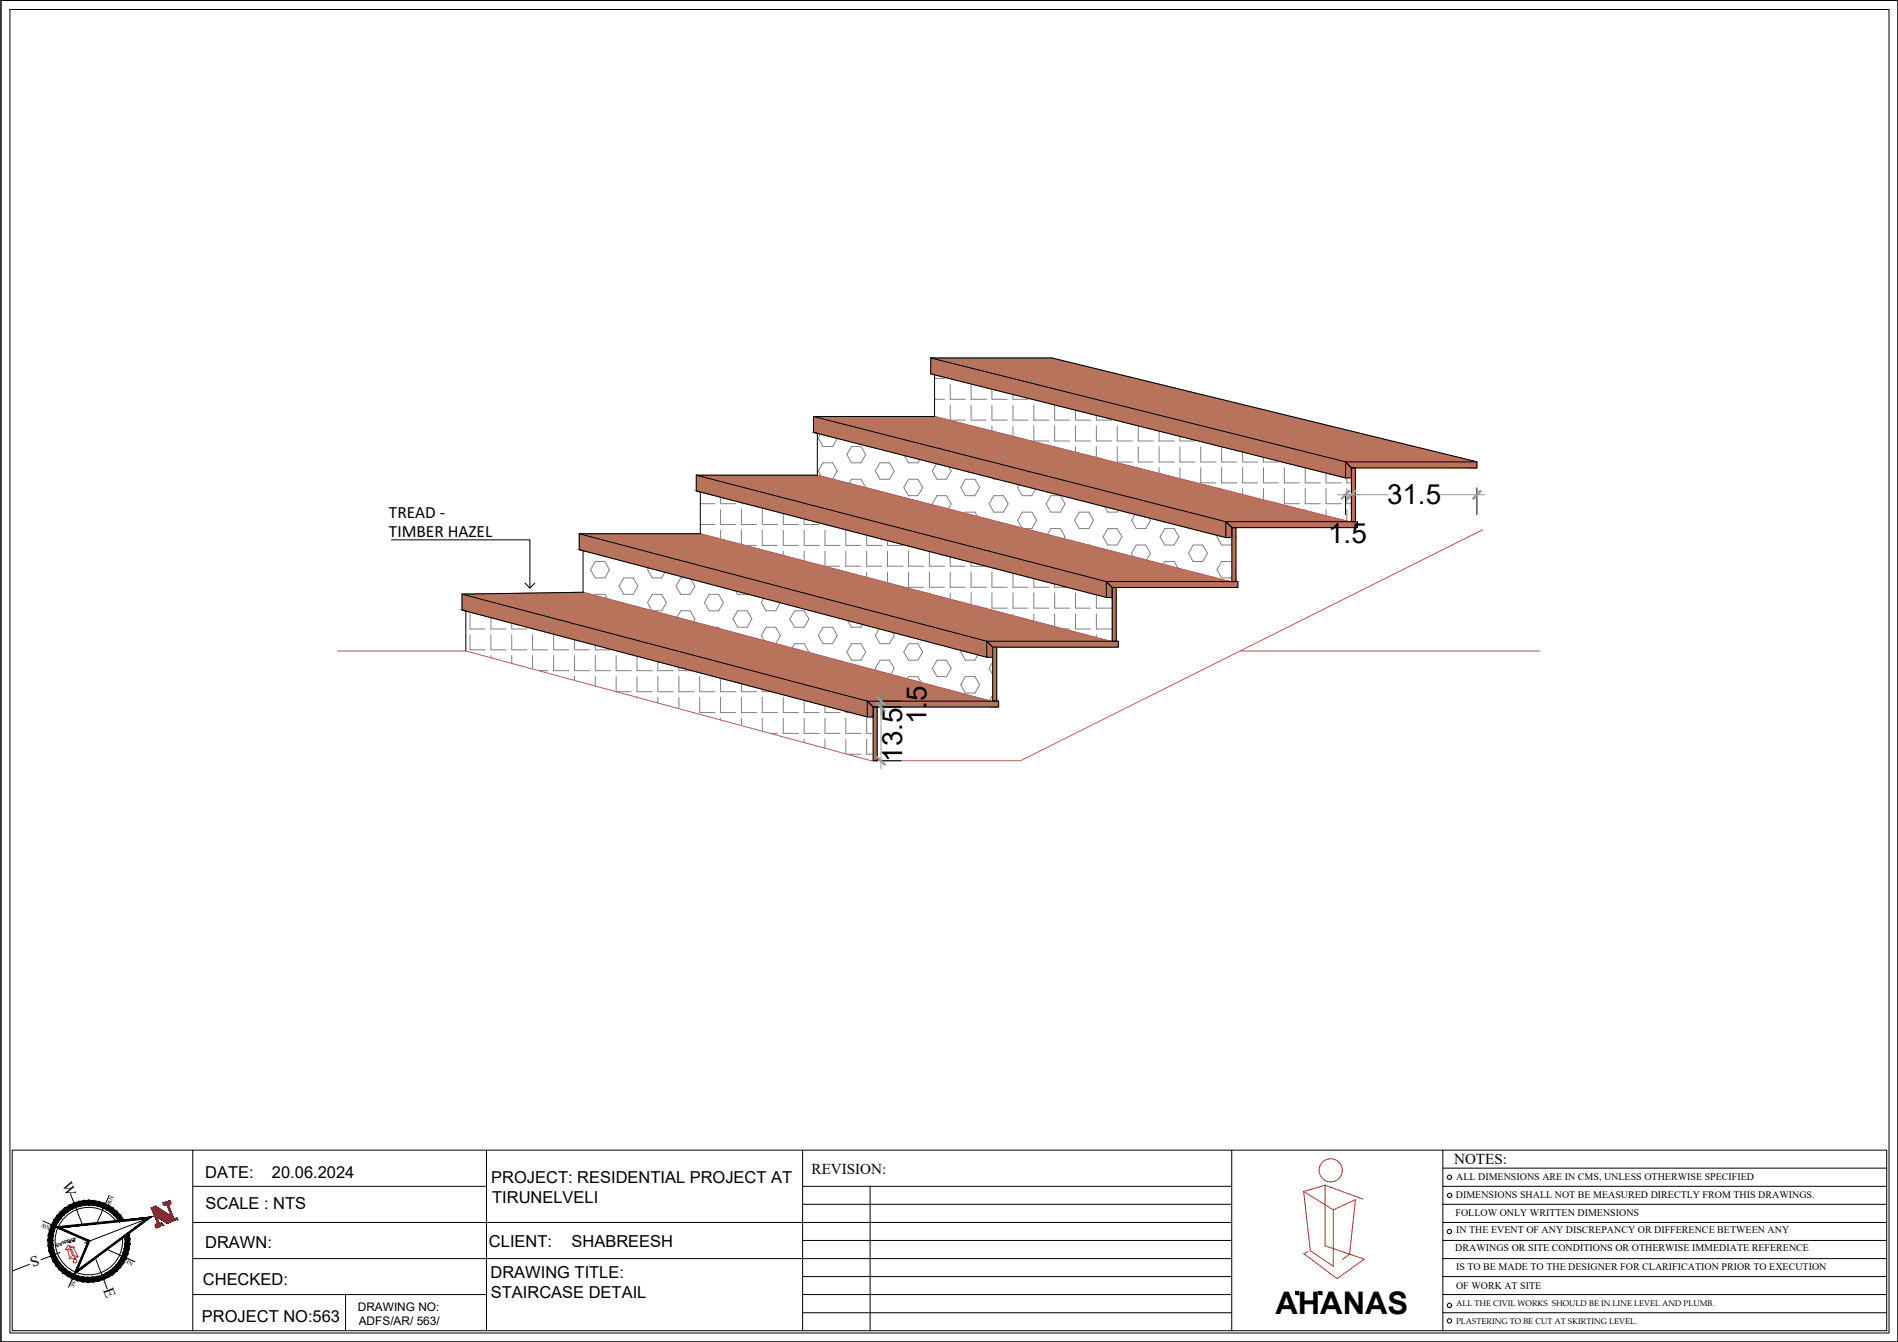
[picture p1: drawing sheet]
<svg xmlns="http://www.w3.org/2000/svg" width="420mm" height="297mm" viewBox="0 0 420 297" stroke-linecap="round" stroke-linejoin="round" font-family="sans-serif">
<!-- layer: ADFS_FURNITURE INTERIOR -->
<path d="M206.9 92.2l91.8 23.3M155 118.1l90.8 23.8M180.9 105.2l91.3 23.5M328.3 117.2l-102.4 51.2h-33l-89.8-24.3h-28.4M129.1 131.1l90.2 24.1M192 155.2h26.4M274.6 144.1h66.2" fill="none" stroke="#b85c5c" stroke-width=".22"/>
<!-- layer: IDS-Mill -->
<g fill="none" stroke="#808080" stroke-width=".22">
<path d="M181.7 96.1l-.6 .9 1.1 1.8h2.1l1-1.7M188.5 98.8h2.1l1 1.8-1 1.8h-2.1l-1-1.8zM206.9 83.8h2.2M206.9 88.4h2.2M210.4 83v.8h3M210.4 85v3.4h3.3M210.4 89.6v3.4h3.3M215 85v3.4h3.4M215 89.6v3.4h3.4M219.6 85.4v3h3.4M219.6 89.6v3.4h3.4M219.6 94.3v1.1"/>
<path d="M224.2 86.6v1.8h3.4M224.2 89.6v3.4h3.4M224.2 94.3v2.3M228.9 87.8v.6h2.2M228.9 89.6v3.4h3.3M228.9 94.3v3.3h3.3M233.5 89.6v3.4h3.3M233.5 94.3v3.3h3.3M233.5 98.9h.1M238.1 90.2v2.8h3.3M238.1 94.3v3.3h3.3M238.1 98.9v1.2"/>
<path d="M242.7 91.4v1.6h3.4M242.7 94.3v3.3h3.4M242.7 98.9v2.4M247.3 92.6v.4h1.6M247.3 94.3v3.3h3.4M247.3 98.9v3.4h3.4M252 94.3v3.3h3.3M252 98.9v3.4h3.3M256.6 95v2.6h3.3M256.6 98.9v3.4h3.3M261.2 96.2v1.4h3.3M261.2 98.9v3.4h3.3"/>
<path d="M265.8 97.4v.2h.8M265.8 98.9v3.4h3.4M270.4 98.9v3.4h3.4M275.1 99.8v2.5h3.3M155 106.9h.7M155 111.5h3.2M155 116.1h3.2M159.5 108.1v3.4h3.4M159.5 112.8v3.3h3.4M159.5 117.4v1.9M164.1 109v2.5h3.4M164.1 112.8v3.3h3.4"/>
<path d="M164.1 117.4v3.2M168.7 110.3v1.2h3.4M168.7 112.8v3.3h3.4M168.7 117.4v3.3h3.4M173.4 111.4l.1 .1M173.4 112.8v3.3h3.3M173.4 117.4v3.3h3.3M178 112.8v3.3h3.4M178 117.4v3.3h3.4M181.8 105.4l-.7-1.1 1.1-1.9h2.1l1 1.9-1 1.7M182.6 113.9v2.2h3.4M182.6 117.4v3.3h3.4"/>
<path d="M187.2 115v1.1h3.4M187.2 117.4v3.3h3.4M188 107l.5-.9h2.1l1 1.8M191.6 107.9h.1M191.9 117.4v3.3h3.3M194.8 102.4h2.1l1.1 1.9-1.1 1.8h-2.1l-1-1.8zM196.5 117.5v3.2h3.4M200.2 100.8l.9 1.6h2.1l.4-.7M201.1 106.1h2.1l1.1 1.8-1.1 1.8h-2.1l-1-1.8zM201.1 118.6v2.1h3.4M205.7 119.9v.8h3.4M207.3 102.6l-.9 1.7 1 1.8"/>
<path d="M207.4 109.7h2.1l1.1 1.8-.7 1.1M207.4 109.7l-1 1.8 .1 .2M210 103.3l.6 1-1.1 1.8h-2.1M213.6 113.6l.1-.2h2.1l.6 .9M213.7 106.1h2.1l1.1 1.8-1.1 1.8h-2.1l-1-1.8zM219.9 105.9l.1 .2h.8M220 109.7h2.1l1.1 1.8-1.1 1.9h-2.1l-1.1-1.9zM225.6 107.3l-.3 .6 1 1.8h2.1l.9-1.5M226.2 116.8l-.9-1.6 1-1.8h2.1l1.1 1.8-1.1 1.8h-1.5M231.9 118.3l.7-1.3h2.1l1.1 1.8-.3 .4M232.6 109.7h2.1l1.1 1.8-1.1 1.9h-2.1l-1-1.9zM238.9 113.4h2.1l1.1 1.8-1.1 1.8h-2.1l-1-1.8z"/>
<path d="M244.5 112.1l.7 1.3h2.1l.3-.5M245.2 117h2.1l1.1 1.8-1.1 1.8h-2.1l-1-1.8zM251.2 113.9l-.7 1.3 1 1.8h2.1l1.1-1.8-.3-.5M252 103.5v.1M256.6 103.5v1.3M257.9 117h2l1.1 1.8-1.1 1.8h-2l-1.1-1.8zM261.2 103.5v2.4M265.8 103.5v3.4h3.4M269.6 118.5l-.2 .3 1 1.8h2.1l.2-.2M270.4 103.5v3.4h3.4M270.4 108.1v.2M275.1 103.5v3.4h3.3"/>
<path d="M275.1 108.1v1.4M279.7 101v1.3h3.3M279.7 103.5v3.4h3.3M279.7 108.1v2.5M283 111.5h.1M284.3 102.2l.1 .1M284.3 103.5v3.4h3.4M284.3 108.1v3.4h3.4M288.9 103.5v3.4h3.4M288.9 108.1v3.4h3.4M288.9 112.8v.2M293.5 104.6v2.3h3.4"/>
<path d="M293.5 108.1v3.4h3.4M293.5 112.8v1.4M298.2 105.8v1.1h1M298.2 108.1v3.4h1M298.2 112.8v2.5M104.1 135.9v3.3h3.3M108.7 136.7v2.5h3.3M113.3 137.9v1.3h3.4M117.9 139.1l.3 .1M131.7 131.8l.1-.2h2.1l.6 .9M131.8 124.3h2.1l1 1.8-1 1.8h-2.1l-1.1-1.8zM138 124.2l.3 .1"/>
<path d="M138.1 127.9h2.1l1 1.8-1 1.9h-2.1l-1.1-1.9zM143.6 125.7l-.3 .4 1.1 1.8h2.1l.7-1.3M144.4 135.2l-1.1-1.8 1.1-1.8h2.1l1 1.8-1 1.8h-2.1M149.9 136.6l.8-1.4h2.1l1 1.8-.3 .6M152 127.9h-1.3l-1.1 1.8 1.1 1.9h2.1l1-1.9-.9-1.5M157 131.6h2.1l1 1.8-1 1.8h-2.1l-1-1.8zM158.1 138.8h1l.2 .4M162.9 130.8l.4 .8 2.1-.1M163.3 135.2h2.1l1.1 1.8-1.1 1.8h-2.1l-1-1.8zM164.9 120.7h2.6M169.1 132.4l-.6 1 1.1 1.8h2.1l1-1.8M173.4 122v1"/>
<path d="M175.9 135.2h2.1l1.1 1.8-1.1 1.8h-2.1l-1.1-1.8zM178 122v2.1M182.2 138.8h2.1l1 1.9-1 1.8h-2.1l-1.1-1.8zM182.6 122v3.3h3.4M187.2 122v3.3h3.4M187.6 137.3l.9 1.5h2.1l.4-.6M191.9 122v3.3h3.3M191.9 126.6v1.2M194.6 139.2l-.8 1.5 1 1.8h2.1l1.1-1.8-.5-.8M196.5 122v3.3h3.4M196.5 126.6v2.4M201.1 122v3.3h3.4"/>
<path d="M201.1 126.6v3.4h3.4M205.7 122v3.3h3.4M205.7 126.6v3.4h3.4M205.7 131.2v.2M210.4 122v3.3h3.3M210.4 126.6v3.4h3.3M210.4 131.2v1.5M215 122.2v3.1h3.4M215 126.6v3.4h3.4M215 131.2v2.6M217.8 134.6h.6M219.6 123.5v1.8h3.4"/>
<path d="M219.6 126.6v3.4h3.4M219.6 131.2v3.4h3.4M224.2 124.7v.6h2.7M224.2 126.6v3.4h3.4M224.2 131.2v3.4h3.4M224.2 135.9v.4M228.9 126.6v3.4h3.3M228.9 131.2v3.4h3.3M228.9 135.9v1.6M233.5 127.1v2.9h3.3M233.5 131.2v3.4h3.3M233.5 135.9v2.8"/>
<path d="M235.4 139.2h1.4M238.1 135.9v3.3h3.3M238.1 128.3v1.7h3.3M238.1 131.2v3.4h3.3M241 120.6h.1M242.7 135.9v3.3h3.4M242.7 129.4v.6h2M242.7 131.2v3.4h3.4M250.9 123.2l-.4-.7 1-1.9h2.1l1.1 1.9-.9 1.4M257.5 124.9l.4-.6h2l.9 1.5M264.1 120.6h2.1l1.1 1.9-1.1 1.8h-2.1l-1-1.8zM272.7 124.6l-.2-.3h-2.1l-1 1.8 1 1.8h2.1l.2-.2"/>
<path d="M104.1 140.5v3.3h3.3M108.7 140.5v3.3h3.3M108.7 145.1v.5M113.3 140.5v3.3h3.4M113.3 145.1v1.7M117.9 140.5v3.3h3.4M117.9 145.1v3M119.3 148.4h2M122.6 140.5v3.3h3.3M122.6 145.1v3.3h3.3M127.2 141.6v2.2h3.3M127.2 145.1v3.3h3.3"/>
<path d="M127.2 149.7v.9M131.8 142.8v1h3.3M131.8 145.1v3.3h3.3M131.8 149.7v2.1M136.4 145.1v3.3h3.3M136.4 149.7v3.4h3.3M141 154.3h.1M141 145.2v3.2h3.4M141 149.7v3.4h3.4M145.6 146.5v1.9h3.4M145.6 149.7v3.4h3.4M145.6 154.3v1.3"/>
<path d="M150.3 147.7v.7h2.9M150.3 149.7v3.4h3.3M150.3 154.3v2.6M153.4 157.7h.2M154.9 149.7v3.4h3.3M154.9 154.3v3.4h3.3M159.5 150.1v3h3.4M159.5 154.3v3.4h3.4M159.5 159v.4M164.1 151.3v1.8h3.4M164.1 154.3v3.4h3.4M164.1 159v1.6"/>
<path d="M168.7 152.6v.5h2M168.7 154.3v3.4h3.4M168.7 159v2.9M169.2 141.8l-.7-1.1 1.1-1.9h2.1l1.1 1.9-1.1 1.8M173.4 154.3v3.4h3.3M173.4 159v3.3h3.3M175.3 143.5l.6-1h2.1l1.1 1.8-.1 .1M178 155v2.7h3.4M178 159v3.3h3.4M182.6 156.2v1.5h3.4M182.6 159v3.3h3.4M187.2 157.5v.2h1"/>
<path d="M187.2 159v3.3h3.4M188.5 142.5h2.1l1 1.8-1 1.8h-2.1l-1-1.8zM191.9 159v3.3h1.1M194.1 148.4l-.3-.5 1-1.8h2.1l1.1 1.8-.8 1.4M200.8 150.2l.3-.4h2.1l.8 1.3M201.1 142.5h2.1l1.1 1.8-1.1 1.8h-2.1l-1-1.8zM207.4 146.1h2.1l1.1 1.8-1.1 1.9h-2.1M207.4 146.1l-1 1.8 1 1.9M212.9 144l-.2 .3 1 1.8h2.1l.7-1.2M213.7 149.8h2.1l1.1 1.8-1.1 1.8h-2.1l-1-1.8zM219.8 146.5l-.9 1.4 .9 1.4M219.8 153.8l-.8 1.3"/>
<path d="M242.7 140.5v.6M170.5 162.3h1.6M178 163.6v.8M182.6 163.6v2M187.2 163.6v3.3M187.5 166.9h3.1M191.9 163.6v3.3h1.1"/>
</g>
<g fill="#b8735c" stroke="#b8735c" stroke-width=".22">
<path d="M102.3 131.5l26.8-.4 1.5 .4z"/>
<path d="M210.1 143.2h8.3v2.2z"/>
<path d="M183.6 156.5h8.4l-.1 2.2z"/>
<path d="M231.3 128.7h13.6v3.5z"/>
<path d="M257.6 115.5h13.8v3.5z"/>
<path d="M297.9 102.2l1.3 1.4z"/>
<path d="M326.9 102.2v1.4z"/>
<path d="M299.2 103.6v2.2z"/>
<path d="M300.1 103.6v2.2z"/>
<path d="M299.2 105.8v9.7z"/>
<path d="M300.1 105.8v9.7z"/>
<path d="M128.2 118.1l13.3 3.6zM128.2 118.1l13.3 3.6h-13.3z"/>
<path d="M128.2 121.7l14.1 .2-.8-.2zM128.2 121.7l14.1 .2h-13.3z"/>
<path d="M102.3 131.5l13.2 3.5zM102.3 131.5l13.2 3.5h-13.2z"/>
<path d="M102.3 135l14.1 .2-.9-.2zM102.3 135l14.1 .2h-13.3z"/>
<path d="M128.2 118.1l117.6 23.8-90.8-23.8zM128.2 118.1l117.6 23.8h-27.4z"/>
<path d="M129 121.9l89.4 20-76.1-20zM129 121.9l89.4 20h-13.3z"/>
<path d="M218.4 141.9l29.2 1.3v-1.3zM218.4 141.9l29.2 1.3h-27.8z"/>
<path d="M218.4 141.9l1.4 1.3zM218.4 141.9l1.4 1.3h-1.4z"/>
<path d="M205.1 141.9l13.3 1.3v-1.3zM205.1 141.9l13.3 1.3h-8.3z"/>
<path d="M218.4 143.2l1.4 2.3v-2.3zM218.4 143.2l1.4 2.3h-1.4z"/>
<path d="M102.3 131.5l117 23.7-88.7-23.7zM102.3 131.5l117 23.7h-27.3z"/>
<path d="M103.1 135.2l88.9 20-75.6-20zM103.1 135.2l88.9 20h-13.4z"/>
<path d="M192 155.2l29.1 1.3v-1.3zM192 155.2l29.1 1.3h-27.8z"/>
<path d="M192 155.2l1.3 1.3zM192 155.2l1.3 1.3h-1.3z"/>
<path d="M178.6 155.2l13.4 1.3v-1.3zM178.6 155.2l13.4 1.3h-8.4z"/>
<path d="M193.3 156.5l.9 2.2v-2.2zM193.3 156.5l.9 2.2h-.9z"/>
<path d="M192 156.5l1.3 2.2v-2.2zM192 156.5l1.3 2.2h-1.3z"/>
<path d="M193.3 158.7l.9 9.7v-9.7zM193.3 158.7l.9 9.7h-.9z"/>
<path d="M154.1 105.2l40.4 3.5-13.6-3.5zM154.1 105.2l40.4 3.5h-26.9z"/>
<path d="M154.1 105.2l13.5 3.5zM154.1 105.2l13.5 3.5h-13.5z"/>
<path d="M167.6 108.7l27.8 .2-.9-.2zM167.6 108.7l27.8 .2h-26.9z"/>
<path d="M154.1 108.7l14.4 .2-.9-.2zM154.1 108.7l14.4 .2h-13.5z"/>
<path d="M168.5 108.9l103.7 19.8-76.8-19.8zM168.5 108.9l103.7 19.8h-27.3z"/>
<path d="M155 108.9l89.9 19.8-76.4-19.8zM155 108.9l89.9 19.8h-13.6z"/>
<path d="M180.1 92.2l13.7 3.5zM180.1 92.2l13.7 3.5h-13.7z"/>
<path d="M180.1 95.7l14.5 .2-.8-.2zM180.1 95.7l14.5 .2h-13.7z"/>
<path d="M180.1 92.2l118.6 23.3-91.8-23.3zM180.1 92.2l118.6 23.3h-27.3z"/>
<path d="M180.9 95.9l90.5 19.6-76.8-19.6zM180.9 95.9l90.5 19.6h-13.8z"/>
<path d="M206 79.2l41.3 3.5-14.5-3.5zM206 79.2l41.3 3.5h-41.3z"/>
<path d="M206 82.7l120.9 19.5-79.6-19.5zM206 82.7l120.9 19.5h-43.1z"/>
<path d="M283.8 102.2l14.1 3.6zM283.8 102.2h14.1v3.6z"/>
<path d="M271.4 115.5l29.1 1.3v-1.3zM271.4 115.5l29.1 1.3h-29.1z"/>
<path d="M271.4 116.8l2.2 2.2v-2.2zM271.4 116.8l2.2 2.2h-2.2z"/>
<path d="M272.7 119l.9 9.7v-9.7zM272.7 119l.9 9.7h-.9z"/>
<path d="M244.9 128.7l29.1 1.3v-1.3zM244.9 128.7l29.1 1.3h-29.1z"/>
<path d="M244.9 130l2.2 2.2v-2.2zM244.9 130l2.2 2.2h-2.2z"/>
<path d="M246.2 132.2l.9 9.7v-9.7zM246.2 132.2l.9 9.7h-.9z"/>
<path d="M297.9 102.2h29v1.4zM297.9 102.2l1.3 1.4h27.7zM297.9 102.2l1.3 1.4h-1.3z"/>
<path d="M297.9 103.6l1.3 2.2v-2.2zM297.9 103.6l1.3 2.2h-1.3z"/>
<path d="M299.2 103.6l.9 11.9v-11.9zM299.2 103.6l.9 11.9h-.9z"/>
<path d="M219.8 143.2l.8 12v-12zM219.8 143.2l.8 12h-.8z"/>
</g>
<!-- layer: ADFS_DIMENSION -->
<g fill="none" stroke="#000" stroke-width=".22">
<path d="M206 79.2l91.9 23M180.1 95.7l91.3 23.3M180.1 92.2l91.3 23.3M206.9 83v9.2h-26.8v3.5l.8 .2v9.3h-26.8v3.5l.9 .2v9.2h-26.8v3.6l.9 .2v9.2l-26.8 .4v3.5l.8 .2v8.9M128.2 118.1l90.2 23.8M154.1 108.7l90.8 23.5M154.1 105.2l90.8 23.5M271.4 115.5h29.1v1.3h-27.8zM271.4 115.5l1.3 1.3v2.2h-1.3zM272.7 116.8h.9v11.9h-.9zM297.9 102.2h29v1.4h-27.7zM297.9 102.2l1.3 1.4v2.2h-1.3z"/>
<path d="M299.2 103.6h.9v11.9h-.9zM326.9 102.2l-94.1-23h-26.8v3.5l91.9 23.1M102.3 131.5l89.7 23.7M102.3 135l89.7 23.7M128.2 121.7l90.2 23.8M244.9 128.7h29.1v1.3h-27.8zM244.9 128.7l1.3 1.3v2.2h-1.3zM246.2 130h.9v11.9h-.9zM192 155.2h29.1v1.3h-27.8zM192 155.2l1.3 1.3v2.2h-1.3zM193.3 156.5h.9v11.9h-.9zM218.4 141.9h29.2v1.3h-27.8z"/>
<path d="M218.4 141.9l1.4 1.3v2.3h-1.4zM219.8 143.2h.8v12h-.8z"/>
</g>
<!-- layer: S-DIM -->
<path d="M297.9 109.5v4.4M299.2 108v5.9M326.9 108v5.9M195 155.2h4.4M195 156.5h4.4M195 168.4h4.4" fill="none" stroke="#000" stroke-width=".22"/>
<path d="M296.1 109.5h11.2M318.9 109.5h9.8M195 153.4v16.8" fill="none" stroke="#989898" stroke-width=".22"/>
<!-- layer: WALL -->
<g fill="#989898" stroke="#989898" stroke-width=".22">
<path d="M298.6 108.5l-1.5 2 1.7-1.8zM298.6 108.5l-1.5 2-.2-.2z"/>
<path d="M298.2 110.3l.2 .2 1.6-2zM300 108.5l.1 .2-1.7 1.8z"/>
<path d="M300 108.5l-1.6 2 1.7-1.8zM298.2 110.3l1.8-1.8-1.6 2z"/>
<path d="M327.7 108.5l-1.7 1.8 .2 .2zM327.7 108.5l.2 .2-1.7 1.8z"/>
<path d="M194.1 154.4l1.7 1.8 .2-.3zM194.1 154.4l.1-.2 1.8 1.7z"/>
<path d="M194.2 155.5l-.1 .2 1.9 1.6zM194.1 155.7l1.9 1.6-.2 .2z"/>
<path d="M194.1 155.7l1.7 1.8 .2-.2zM194.1 155.7l.1-.2 1.8 1.8z"/>
<path d="M194.2 167.4l-.1 .2 1.9 1.6zM194.1 167.6l1.9 1.6-.2 .2z"/>
</g>
<!-- layer: 0 -->
<g fill="none" stroke="#000" stroke-width=".22">
<path d="M.2 .1h420v296.9h-420zM2.2 2.1h416v292.9h-416zM86.7 119.5h30.6v10.7M116.2 129.1l1.1 1.1 1.1-1.1M2.7 254.6h415v39.9h-415zM42.7 254.6v39.9M107.7 254.6v39.9M177.7 254.6v39.9M272.7 254.6v39.9M319.4 258.6h98.3M319.4 254.6v39.9M15.4 274.9l.1 .1z"/>
<path d="M16.2 274.6l.1 .1zM42.7 262.6h65M42.7 270.6h230M42.7 278.6h230M177.7 262.6h95M177.7 266.6h95M177.7 274.6h95M192.6 262.6v31.9M319.4 262.6h98.3M319.4 266.6h98.3M319.4 270.6h98.3M319.4 274.6h98.3"/>
<path d="M319.4 278.6h98.3M42.7 286.5h65M76.5 286.5v8M177.7 282.6h95M177.7 286.5h95M177.7 290.6h95M286.9 285.9h.6v.6h-.6zM292 285.9h.6v.6h-.6zM319.4 282.6h98.3M319.4 286.5h98.3M319.4 290.6h98.3"/>
<circle cx="320.9" cy="272.6" r=".49"/>
<circle cx="320.9" cy="260.6" r=".49"/>
<circle cx="320.9" cy="264.6" r=".49"/>
<circle cx="320.9" cy="288.9" r=".49"/>
<circle cx="320.9" cy="292.4" r=".49"/>
</g>
<g fill="#000" stroke="#000" stroke-width=".22">
<path d="M15.4 274.9l.1 .1zM15.4 274.9l.1 .1z"/>
<path d="M16.2 274.6l.1 .1zM16.2 274.6l.1 .1z"/>
<path d="M286.9 285.9l.6 .6v-.6zM286.9 285.9l.6 .6h-.6z"/>
<path d="M292 285.9l.6 .6v-.6zM292 285.9l.6 .6h-.6z"/>
</g>
<g fill="none" stroke="#dd0037" stroke-width=".22">
<path d="M15.2 276.4l-.2 .2 .5 1.9 .5-.6M16 277.9l-.6-1.9 .9 .3 1 1.8M16 277.9l1.3 .2M16.4 276.2l.1-.1-1.4-.4-.7 .9h1.5l.7 2M16.6 278.6h-1.4M17.3 278.1l-.7 .5M288.6 263.7l1.5 13.1 5 3.5v-12.5M288.6 263.7l6.5 4.1M293.3 262.3l-4.7 1.4M293.3 262.3l8.4 3.1M293.3 262.3v13.4l8.7 3-6 4.3-7.4-5.5 1-.4M295.1 267.8l5-2.3-1.4 12.1-1.5 1.2"/>
<circle cx="294.6" cy="259" r="2.56"/>
<circle cx="16.6" cy="279.2" r=".4"/>
</g>
<!-- layer: ceco.net 1 -->
<g fill="none" stroke="#000" stroke-width=".22">
<path d="M6.5 279.9l-3.7 1.4M9.5 270.2l6.2 2.8M13.3 277.2l-4.2 1.6M15.6 264.2l2.6 6.9M17.9 278.7l-2.7 6.2M21.1 278.4l2.6 6.9M23.6 276.5l6.2 2.8M24.2 264.6l-2.8 6.2M25.7 270.3a7.5 7.5 0 0 0-12.2 .2 7.5 7.5 0 0 0 4.4 11.5 7.5 7.5 0 0 0 9.2-8.1M33 269.6l-14.2 5.5M35.3 271h.1M36.8 266.4v.1"/>
<path d="M37 266.8h.1M37.2 266.3h.1"/>
</g>
<g fill="#000" stroke="#000" stroke-width=".22">
<path d="M37.2 266.2l.1 .1z"/>
<path d="M12.2 271.6l1.2 .2 20.2-2.4zM13.4 271.8l20.2-2.4-1.2 .4zM16.3 282.1l17.3-12.7-1.2 .4zM17.1 281.1l15.3-11.3-16.1 12.3zM19.5 274.8l-3.2 7.3 .8-1zM19.5 274.8l.4-.2-2.8 6.5zM12.2 271.6l7.3 3.2 .4-.2zM12.2 271.6l1.2 .2 6.5 2.8z"/>
<path d="M15.3 266.8l1.1-.5 .4 1zM15.3 266.8l.5 .9 1-.4zM14.3 267.4l1-.6 .5 .9zM14.3 267.4l.6 .9 .9-.6zM13.4 268.2l.9-.8 .6 .9zM13.4 268.2l.7 .7 .8-.6zM13.4 268.2l.7 .7-1.5 .2zM12.6 269.1l.8 .6 .7-.8zM12.6 269.1l.8 .6-1.5 .3zM11.9 270l.9 .6 .6-.9zM11.9 270l.9 .6-1.4 .5zM11.4 271.1l1 .4 .4-.9zM11.4 271.1l1 .4-1.4 .7zM11 272.2l1 .3 .4-1zM11 272.2l1 .3-1.3 .8zM10.7 273.3l1.1 .2 .2-1zM10.7 273.3l1.1 .2-1.2 1zM10.6 274.5l1.1 .1 .1-1.1zM10.6 274.5l1.1 .1-1 1.1zM11.7 274.6l-1 1.1 1-.1zM10.7 275.7l1-.1-.9 1.3zM11.7 275.6l-.9 1.3 1.1-.3zM10.8 276.9l1.1-.3-.7 1.4zM11.9 276.6l-.7 1.4 1-.3zM11.2 278l1-.3-.5 1.4zM12.2 277.7l-.5 1.4 1-.5zM11.7 279.1l1-.5-.3 1.5zM12.7 278.6l-.3 1.5 .8-.6zM12.4 280.1l.8-.6-.1 1.5zM13.2 279.5l-.1 1.5 .8-.7zM13.1 281l.8-.7 .1 1.5zM13.9 280.3l.1 1.5 .6-.8zM14.6 281l.3 1.5-.9-.7zM14.6 281l.3 1.5 .6-.9zM15.5 281.6l.5 1.4-1.1-.5zM15.5 281.6l.5 1.4 .4-.9zM16.4 282.1l.7 1.3-1.1-.4zM16.4 282.1l.7 1.3 .3-1zM17.4 282.4l.9 1.3-1.2-.3zM17.4 282.4l.9 1.3 .2-1.1zM18.5 282.6l1 1.2-1.2-.1zM18.5 282.6l1 1.2v-1.1zM19.5 282.7l1.2 1-1.2 .1zM19.5 282.7l1.2 1-.2-1zM20.5 282.7l1.3 .9-1.1 .1zM20.5 282.7l1.3 .9-.3-1.1zM21.5 282.5l1.4 .7-1.1 .4zM21.5 282.5l1.4 .7-.3-1zM22.6 282.2l1.4 .5-1.1 .5zM22.6 282.2l1.4 .5-.5-.9zM23.5 281.8l1.4 .3-.9 .6zM23.5 281.8l1.4 .3-.6-.9zM24.3 281.2l1.5 .2-.9 .7zM24.3 281.2l1.5 .2-.7-.8zM25.1 280.6h1.5l-.8 .8zM25.8 279.9l-.7 .7h1.5zM25.8 279.9l1.5-.2-.7 .9zM26.4 279.1l-.6 .8 1.5-.2zM26.4 279.1l1.5-.4-.6 1zM26.9 278.2l-.5 .9 1.5-.4zM26.9 278.2l1.4-.6-.4 1.1zM27.3 277.3l-.4 .9 1.4-.6zM27.3 277.3l1.3-.8-.3 1.1zM27.5 276.3l-.2 1 1.3-.8zM27.5 276.3l1.2-.9-.1 1.1zM27.6 275.3l-.1 1 1.2-.9zM27.6 275.3l1.1-1v1.1zM27.7 274.3l-.1 1 1.1-1zM28.6 273.1l.1 1.2h-1zM27.6 273.3l.1 1 .9-1.2z"/>
<path d="M26.7 269l.6 .9-.8 .6zM25.9 269.7l.6 .8 .2-1.5zM25.9 268.2l.8 .8-.8 .7zM25.9 268.2l-.7 .7 .7 .8zM25.1 267.4l.8 .8-.7 .7zM25.1 267.4l-.7 .9 .8 .6zM24.1 266.8l1 .6-.7 .9zM24.1 266.8l-.5 .9 .8 .6zM23.1 266.3l1 .5-.5 .9zM23.1 266.3l-.5 1 1 .4zM22 266l1.1 .3-.5 1zM22 266l-.3 1 .9 .3zM20.9 265.8l1.1 .2-.3 1zM20.9 265.8l-.2 1 1 .2zM19.7 265.7l1.2 .1-.2 1zM19.7 265.7v1l1 .1zM18.6 265.7h1.1v1zM18.6 265.7l.1 1.1 1-.1zM17.5 265.9l1.1-.2 .1 1.1zM17.5 265.9l.2 1.1 1-.2zM16.4 266.3l1.1-.4 .2 1.1zM16.4 266.3l.4 1 .9-.3z"/>
<path d="M34.6 271.4v.1zM34.6 271.4v.1zM34.7 271.3v.2zM34.8 271.3v.1zM34.8 271.3l.1 .1zM34.8 271.3l.1 .1zM34.8 271.3l.1 .1zM34.8 271.3h.1zM34.9 271.2v.1zM34.9 271.2l.1 .1z"/>
<path d="M34.9 271.1h.2zM34.9 271.1h.2zM34.9 271.1h.2zM34.9 271l.2 .1zM34.9 271l.2 .1zM34.9 271h.2zM34.9 271h.2zM34.9 270.9h.1zM34.9 270.9l.1-.1zM34.9 270.8h.1zM34.9 270.8h.1zM33.5 267.4l1.4 3.4zM33.5 267.4l1.5 3.3zM33.5 267.4l1-.4zM33.7 267.4l.8-.4v.1zM34.5 267l3.4 2.2zM34.5 267.1l3.6 2.4zM37 266.8l1.1 2.7zM37 266.8l1.1 2.7z"/>
<path d="M35.3 270.9l-.1 .1zM35.2 271h.1z"/>
<path d="M35.3 271v.1zM35.3 271.1l.1-.1zM35.3 271.1l.1-.1zM35.4 271.1l.1-.1zM35.6 271v.1zM35.6 271v.1zM35.7 271l-.1 .1zM35.8 270.9l-.1 .1zM35.8 270.9v.1zM35.9 270.9l-.1 .1z"/>
<path d="M35.9 270.9l.1 .2zM35.9 271l.1 .1zM34.6 271.7l1.4-.6zM34.6 271.6l1.3-.5-1.3 .6zM34.5 271.4l.1 .3zM34.5 271.4l.1 .2zM34.5 271.4l.1 .1z"/>
<path d="M36.6 266.4l-.1 .1zM36.5 266.4v.1zM36.5 266.4v.1zM36.4 266.4v.2zM36.4 266.4v.2zM36.4 266.4l-.1 .2zM36.4 266.4l-.1 .2zM36.2 266.3l.1 .3zM36.2 266.3l.1 .2zM36.2 266.3l1.4-.5zM36.3 266.4l1.3-.6zM37.6 265.8l.1 .3zM37.5 265.9l.2 .2z"/>
<path d="M37 266.7h.1zM37 266.7h.1zM36.9 266.6l.1 .1zM36.9 266.6l.1 .1zM36.9 266.6h.1zM36.9 266.6h.1zM36.8 266.5h.2zM36.8 266.5h.2z"/>
<path d="M37.2 266.3h.1zM37.2 266.3h.1zM37.1 266.3l.2 .1zM37.1 266.3l.2 .1zM37.1 266.4h.2zM37.1 266.4h.2zM37.1 266.4l.2 .1zM37.1 266.4l.2 .1zM37.1 266.5h.2zM37.1 266.5h.2zM37.1 266.6h.2zM37.1 266.6h.2zM37.2 266.6h.1zM37.2 266.6h.1zM37.2 266.7l1.3 3.2-1.2-3.3zM37.2 266.7l1.3 3.3zM38.5 269.9v.1l.6-.4zM38.5 270l.6-.4zM39.1 269.6l-.1 .2 .2 .1zM39 269.8l.2 .1zM37 270.8l2.2-.9zM37 270.7l2.1-.8-2.1 .9zM34.6 269.3l2.4 1.5zM34.4 269l2.6 1.7zM34.4 269l.8 1.7zM34.4 269l.7 1.7zM35.1 270.7h.1zM35.1 270.7h.1zM35.1 270.8l.1-.1zM35.1 270.8h.1zM35.1 270.8h.2zM35.1 270.8h.2zM35.3 270.8l-.1 .1zM35.2 270.9h.1z"/>
<path d="M37.6 266l-.1 .1zM37.5 266v.1zM37.4 266.1h.1zM37.4 266.1v.1zM37.4 266.1v.1zM37.3 266.1v.1zM37.3 266.1v.2zM37.3 266.1v.2z"/>
</g>
<!-- layer: 0 -->
<g fill="#dd0037" stroke="#dd0037" stroke-width=".22">
<path d="M37 266.6h.2z"/>
<path d="M36.8 266.5l.4-.2z"/>
<path d="M36.8 266.4l.4-.1z"/>
<path d="M34.5 271.5l.1 .1 1.3-.5zM34.5 271.5l1.4-.5v.1z"/>
<path d="M36.8 270.6l.2 .1 2.1-.8zM36.8 270.6l2.3-.9v.2z"/>
<path d="M34.7 271.4l1.1-.4zM34.7 271.4l1.1-.4z"/>
<path d="M34.7 271.4l1-.4zM34.8 271.3l.9-.3z"/>
<path d="M34.8 271.3l.8-.3zM34.8 271.3l.8-.3z"/>
<path d="M34.8 271.3l.8-.3zM34.9 271.3l.7-.3zM34.9 271.3l.6-.3zM34.9 271.3l.6-.3z"/>
<path d="M34.9 271.3l.6-.3zM34.9 271.3l.6-.3z"/>
<path d="M34.9 271.2l.6-.2zM34.9 271.2l.6-.2z"/>
<path d="M34.9 271.2l.5-.2zM35 271.2l.4-.2zM35 271.2l.4-.2zM35 271.2l.4-.2z"/>
<path d="M35 271.2l.4-.2zM35 271.2l.4-.2z"/>
<path d="M35 271.1l.3-.1zM35 271.1l.3-.1zM35 271.1l.3-.1zM35 271.1l.3-.1z"/>
<path d="M35 271.1l.3-.1zM35 271.1l.3-.1z"/>
<path d="M35 271h.3zM35 271l.3-.1zM35 271l.3-.1zM35 271l.3-.1z"/>
<path d="M35 271l.3-.1zM35 271l.3-.1z"/>
<path d="M35 271l.2-.1zM35 271l.2-.1z"/>
<path d="M35 270.9h.2zM35 270.9h.2z"/>
<path d="M34.9 270.8h.3zM34.9 270.8l.3-.1z"/>
<path d="M34.9 270.8l.3-.1zM34.9 270.8l.3-.1z"/>
<path d="M36.1 270.1l.7 .5 1.7-.7zM36.1 270.1l2.1-.8 .3 .6z"/>
<path d="M34.3 269.2l.6 1.6 .2-.1zM34.3 269.2l.2-.1 .6 1.6z"/>
<path d="M34.5 269.1l1.6 1 1.9-.7zM34.5 269.1l2-.7 1.5 1z"/>
<path d="M37.5 268l.5 1.4 .2-.1zM37.5 268l.2-.1 .5 1.4z"/>
<path d="M37 266.8l.5 1.2 .2-.1zM37 266.8l.3-.1 .4 1.2z"/>
<path d="M37 266.7h.3zM37 266.7l.3-.1z"/>
<path d="M37 266.7l.3-.1zM37 266.7l.3-.1zM37 266.7l.2-.1zM37 266.7l.2-.1z"/>
<path d="M37 266.6h.2zM37 266.6h.2zM37 266.6l.2-.1z"/>
<path d="M37 266.6l.2-.1zM37 266.6l.2-.1z"/>
<path d="M36.9 266.5h.3zM36.9 266.5l.3-.1z"/>
<path d="M36.9 266.5l.3-.1zM36.9 266.5l.3-.1z"/>
<path d="M36.9 266.5l.3-.1zM36.9 266.5l.3-.1z"/>
<path d="M36.8 266.5l.4-.1zM36.8 266.5l.4-.2zM36.8 266.5l.4-.2z"/>
<path d="M36.8 266.4l.4-.1zM36.8 266.4l.4-.1zM36.8 266.4l.5-.1z"/>
<path d="M36.7 266.4l.6-.1zM36.7 266.4l.6-.2z"/>
<path d="M36.7 266.4l.6-.2zM36.7 266.4l.6-.2z"/>
<path d="M36.7 266.4l.6-.2zM36.7 266.4l.6-.2z"/>
<path d="M36.6 266.4l.7-.2zM36.6 266.4l.7-.3z"/>
<path d="M36.5 266.4l.8-.3zM36.5 266.4l.9-.3z"/>
<path d="M36.5 266.4l.9-.3zM36.5 266.5l1-.4z"/>
<path d="M36.4 266.5l1.1-.4zM36.4 266.5l1.1-.4z"/>
<path d="M33.6 267.4l.7 1.8 2.2-.8zM33.6 267.4l.9-.4 2 1.4z"/>
<path d="M36.2 266.4l.1 .1 1.3-.5zM36.2 266.4l1.4-.6v.2z"/>
</g>
<text font-size="6.9" x="282.3" y="290.8">AHANAS</text>
<g font-size="6.2">
<text x="307" y="111.7">31.5</text>
<text x="294" y="120.3">1.5</text>
<text x="205.1" y="160.3" transform="rotate(-90 205.1 160.3)">1.5</text>
<text x="199.7" y="168.6" transform="rotate(-90 199.7 168.6)">13.5</text>
</g>
<g font-size="3.8">
<text x="86.1" y="114.8">TREAD -</text>
<text x="86.1" y="118.8">TIMBER HAZEL</text>
</g>
<g font-size="3.6">
<text x="45.4" y="260.7">DATE:</text>
<text x="60.2" y="260.7">20.06.2024</text>
<text x="108.8" y="261.8">PROJECT: RESIDENTIAL PROJECT AT</text>
<text x="45.5" y="267.6">SCALE : NTS</text>
<text x="109" y="266.2">TIRUNELVELI</text>
<text x="45.4" y="276.3">DRAWN:</text>
<text x="108.2" y="276">CLIENT:</text>
<text x="126.5" y="276">SHABREESH</text>
<text x="44.9" y="284.3">CHECKED:</text>
<text x="108.6" y="282.9">DRAWING TITLE:</text>
<text x="108.7" y="287.3">STAIRCASE DETAIL</text>
<text x="44.7" y="292.7">PROJECT NO:563</text>
</g>
<g font-size="3.3">
<text x="321.9" y="257.5">NOTES:</text>
<text x="13.7" y="262" transform="rotate(69 13.7 262)">W</text>
<text x="179.7" y="259.9">REVISION:</text>
<text x="8.1" y="277.9" transform="rotate(159 8.1 277.9)">S</text>
<text x="22.8" y="285.6" transform="rotate(69 22.8 285.6)">E</text>
</g>
<g font-size="2.6">
<text x="79.2" y="290.1">DRAWING NO:</text>
<text x="79.4" y="293.3">ADFS/AR/ 563/</text>
</g>
<g font-size="2.2">
<text x="322.4" y="261.2">ALL DIMENSIONS ARE IN CMS, UNLESS OTHERWISE SPECIFIED</text>
<text x="322.2" y="269.1">FOLLOW ONLY WRITTEN DIMENSIONS</text>
<text x="322.3" y="265.2">DIMENSIONS SHALL NOT BE MEASURED DIRECTLY FROM THIS DRAWINGS.</text>
<text x="322.3" y="272.9">IN THE EVENT OF ANY DISCREPANCY OR DIFFERENCE BETWEEN ANY</text>
<text x="322.2" y="277">DRAWINGS OR SITE CONDITIONS OR OTHERWISE IMMEDIATE REFERENCE</text>
<text x="322.3" y="281">IS TO BE MADE TO THE DESIGNER FOR CLARIFICATION PRIOR TO EXECUTION</text>
<text x="322.3" y="285.3">OF WORK AT SITE</text>
</g>
<g font-size="1.8">
<text x="322.3" y="289.1">ALL THE CIVIL WORKS SHOULD BE IN LINE LEVEL AND PLUMB.</text>
<text x="322.3" y="293">PLASTERING TO BE CUT AT SKIRTING LEVEL.</text>
</g>
<g font-size="1.3">
<text x="24.4" y="264.5" transform="rotate(113 24.4 264.5)">NW</text>
<text x="11.2" y="271.3" transform="rotate(-157 11.2 271.3)">SW</text>
<text x="29.6" y="279.3" transform="rotate(-156 29.6 279.3)">NE</text>
<text x="16" y="283.3" transform="rotate(114 16 283.3)">SE</text>
</g>
<text font-size="1.1" x="16.7" y="273.7" transform="rotate(159 16.7 273.7)">AHANAS</text>
</svg>
